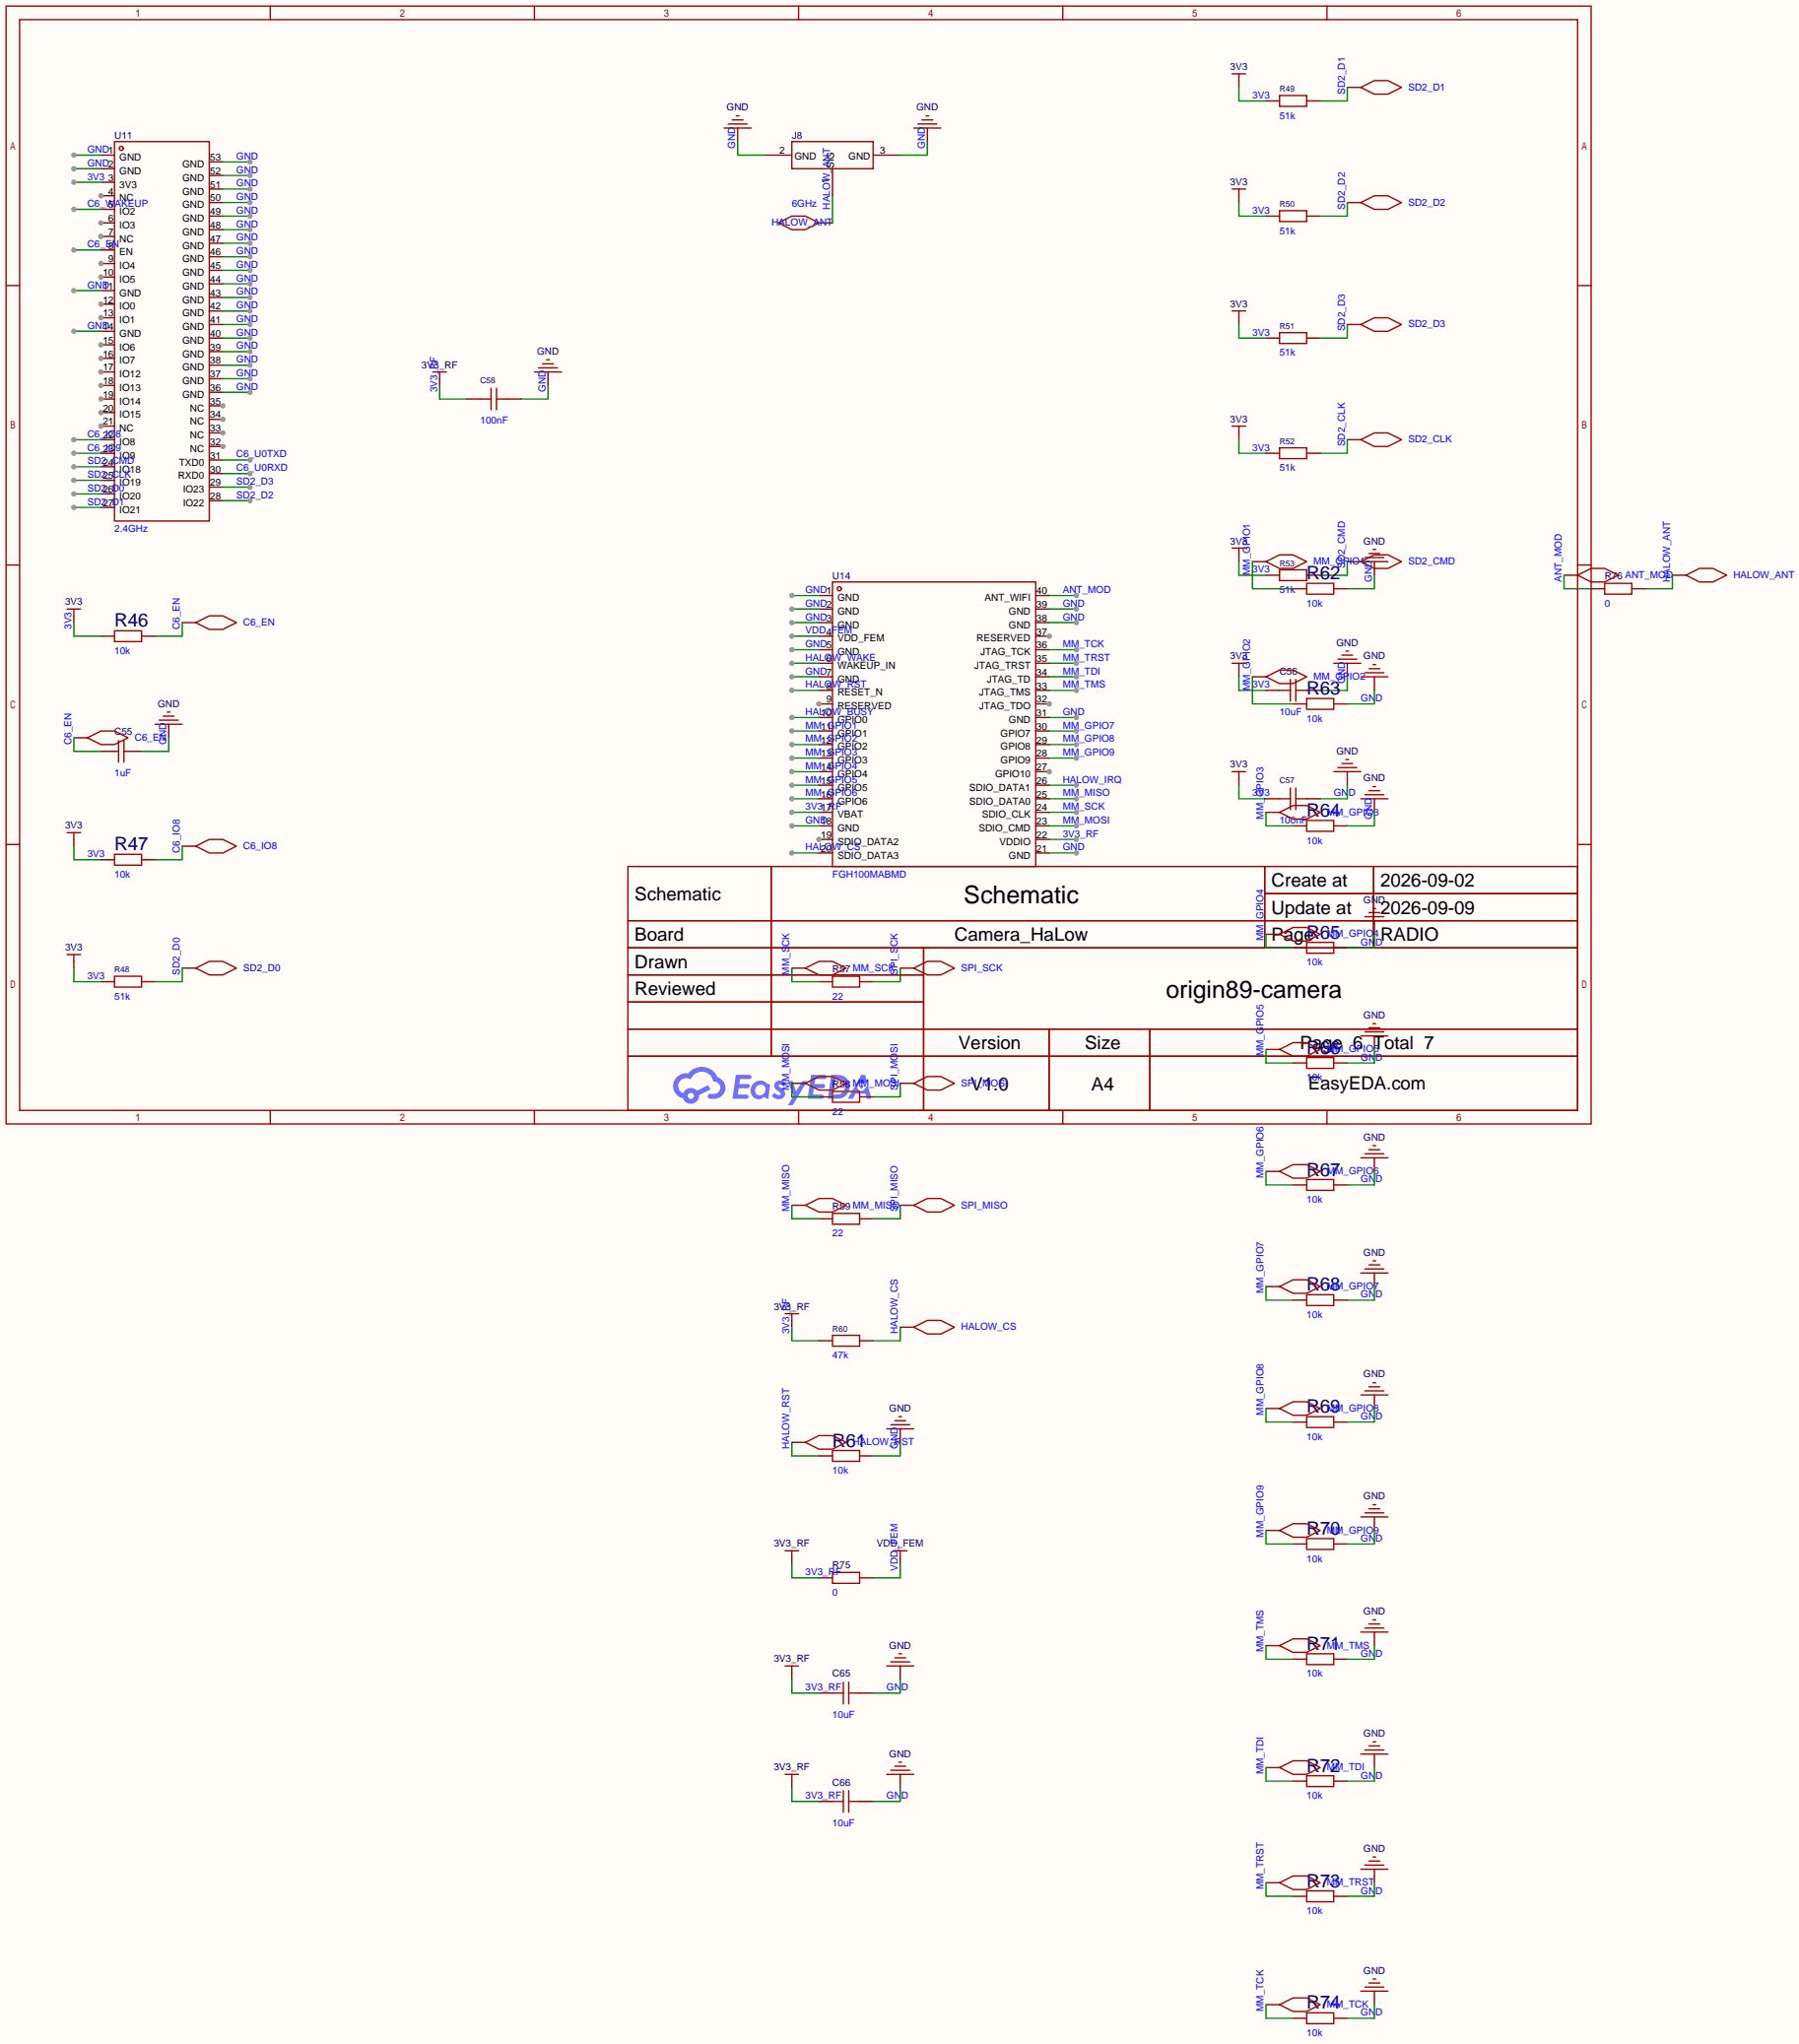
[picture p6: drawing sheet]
<svg xmlns="http://www.w3.org/2000/svg" width="337mm" height="383mm" viewBox="0 0 337 383" stroke-linecap="round" stroke-linejoin="round" font-family="sans-serif">
<path d="M0 0h337.3v383.2h-337.3z" fill="#fffcf7"/>
<g fill="none" stroke="#a10000" stroke-width=".25">
<path d="M1.1 1.1h297.2v209.6h-297.2zM3.7 3.7h292.1v204.5h-292.1zM50.7 1.1v2.6M100.2 1.1v2.6M149.7 1.1v2.6M199.3 1.1v2.6M248.8 1.1v2.6M1.1 53.5h2.6M295.8 53.5h2.5M1.1 105.9h2.6M295.8 105.9h2.5M1.1 158.3h2.6"/>
<path d="M295.8 158.3h2.5M117.7 162.4h178.1v45.8h-178.1zM117.7 172.6h178.1M117.7 177.7h178.1M144.6 162.4v35.6M173.2 177.7v30.5M237.1 162.4v15.3M237.1 167.5h58.7M257.5 162.4v15.3M117.7 182.8h55.5M117.7 192.9h178.1M117.7 187.8h55.5"/>
<path d="M117.7 198h178.1M196.7 192.9v15.3M215.6 192.9v15.3M50.7 208.2v2.5M100.2 208.2v2.5M149.7 208.2v2.5M199.3 208.2v2.5M248.8 208.2v2.5"/>
</g>
<g fill="#5487ff">
<path d="M145.5 202.8a1.3 1.3 0 0 1 1.8 .3l-.4 .6a.54 .54 0 0 0-.9-.2l.1 .2a1.58 1.58 0 0 1 1.1 1.6 1.43 1.43 0 0 1-2.5 .1l.5-.6a.64 .64 0 0 0 .5 .5 .64 .64 0 0 0 .7-.3l-.2-.2a1.6 1.6 0 0 1-1-1.6z"/>
<path d="M147.7 202.7h.9l.7 1.9 1.1-1.9h.9l-2.7 4.5h-.9l1-1.7z"/>
<path d="M138 201.5h1.6a1.31 1.31 0 0 1 1.2 .2 .4 .4 0 0 1-.3 .6h-1.8l-.1 .9h1.6a.4 .4 0 0 1 .4 .4 .4 .4 0 0 1-.4 .4h-1.7l-.2 1.2h.8a1.23 1.23 0 0 1 1.2 .2 .39 .39 0 0 1-.3 .6h-2.7z"/>
<path d="M152.1 201.5h1.6a1.32 1.32 0 0 1 1.3 .2 .39 .39 0 0 1-.4 .6h-1.7l-.2 .9h1.7a.4 .4 0 0 1 .3 .4 .4 .4 0 0 1-.4 .4h-1.7l-.2 1.2h.8a1.23 1.23 0 0 1 1.2 .2 .39 .39 0 0 1-.3 .6h-2.7z"/>
<path d="M161.5 201.5h.7l.4 1.3-.7 .4a.75 .75 0 0 0-1.1 .3 .75 .75 0 0 0 .5 1 .75 .75 0 0 0 .9-.6l.6-.3 .6 2.4h-.9l-.2-1h-1.9l-.5 1h-.9z"/>
<path d="M155.9 201.5l-.7 4.5h1.5a2.27 2.27 0 0 0 2.6-2.3 2.27 2.27 0 0 0-2.7-2.2zM156.6 202.3a1.5 1.5 0 0 1 1.8 1.5 1.5 1.5 0 0 1-1.9 1.4h-.3z"/>
<path d="M141.3 203.1a1.62 1.62 0 0 0-.4 2.1 1.62 1.62 0 0 0 2 .7l.4-.3 .3 .3 .5 .1 .3-2.5-.2-.3h-.4a1.58 1.58 0 0 0-2.5-.1zM141.9 203.6a.99 .99 0 0 1 1.6 .3 .99 .99 0 0 1-.9 1.4 .94 .94 0 0 1-1-.5 .94 .94 0 0 1 .3-1.2z"/>
<path d="M126.9 201.9a2.37 2.37 0 0 0 1.2 4 1.54 1.54 0 0 0 1.7 1 1.54 1.54 0 0 0 1.3-1.6l2.1-1.1-.5-.8-2 1.1a1.57 1.57 0 0 0-2.6 .4 1.5 1.5 0 0 1-.8-2.1 1.5 1.5 0 0 1 2.2-.5 2.23 2.23 0 0 1 2.3-1.4 2.23 2.23 0 0 1 2 1.8 1.16 1.16 0 0 1 1.2 1.1 1.16 1.16 0 0 1-1 1.3h-.7a.47 .47 0 0 0-.6 .3 .47 .47 0 0 0 .4 .6 2.23 2.23 0 0 0 2.3-.7 2.23 2.23 0 0 0 .4-2.3 2.16 2.16 0 0 0-1.3-1.1 3.2 3.2 0 0 0-5.4-.7l-1.2 .1zM129 205.4a.58 .58 0 0 1 1.1 0 .58 .58 0 0 1-1.1 0z"/>
<circle cx="161.5" cy="203.8" r=".28"/>
</g>
<g fill="none" stroke="#a10000" stroke-width=".25">
<path d="M21.5 26.5h17.7v71.2h-17.7zM148.5 26.5h15.2v5.1h-15.2z"/>
<circle cx="22.7" cy="27.8" r=".38"/>
</g>
<path d="M18.9 29.1h2.6M18.9 31.6h2.6M18.9 34.2h2.6M18.9 36.7h2.6M143.4 29.1h5.1M156.1 31.6v5.1M163.7 29.1h5.1" fill="none" stroke="#870000" stroke-width=".25"/>
<circle cx="18.9" cy="36.7" r=".51" fill="#999"/>
<path d="M18.9 39.2h2.6M18.9 41.8h2.6" fill="none" stroke="#870000" stroke-width=".25"/>
<circle cx="18.9" cy="41.8" r=".51" fill="#999"/>
<path d="M18.9 44.3h2.6" fill="none" stroke="#870000" stroke-width=".25"/>
<circle cx="18.9" cy="44.3" r=".51" fill="#999"/>
<path d="M18.9 46.9h2.6M18.9 49.4h2.6" fill="none" stroke="#870000" stroke-width=".25"/>
<circle cx="18.9" cy="49.4" r=".51" fill="#999"/>
<path d="M18.9 51.9h2.6" fill="none" stroke="#870000" stroke-width=".25"/>
<circle cx="18.9" cy="51.9" r=".51" fill="#999"/>
<path d="M18.9 54.5h2.6M18.9 57h2.6" fill="none" stroke="#870000" stroke-width=".25"/>
<circle cx="18.9" cy="57" r=".51" fill="#999"/>
<path d="M18.9 59.6h2.6" fill="none" stroke="#870000" stroke-width=".25"/>
<circle cx="18.9" cy="59.6" r=".51" fill="#999"/>
<path d="M18.9 62.1h2.6M18.9 64.6h2.6" fill="none" stroke="#870000" stroke-width=".25"/>
<circle cx="18.9" cy="64.6" r=".51" fill="#999"/>
<path d="M18.9 67.2h2.6" fill="none" stroke="#870000" stroke-width=".25"/>
<circle cx="18.9" cy="67.2" r=".51" fill="#999"/>
<path d="M18.9 69.7h2.6" fill="none" stroke="#870000" stroke-width=".25"/>
<circle cx="18.9" cy="69.7" r=".51" fill="#999"/>
<path d="M18.9 72.3h2.6" fill="none" stroke="#870000" stroke-width=".25"/>
<circle cx="18.9" cy="72.3" r=".51" fill="#999"/>
<path d="M18.9 74.8h2.6" fill="none" stroke="#870000" stroke-width=".25"/>
<circle cx="18.9" cy="74.8" r=".51" fill="#999"/>
<path d="M18.9 77.3h2.6" fill="none" stroke="#870000" stroke-width=".25"/>
<circle cx="18.9" cy="77.3" r=".51" fill="#999"/>
<path d="M18.9 79.9h2.6" fill="none" stroke="#870000" stroke-width=".25"/>
<circle cx="18.9" cy="79.9" r=".51" fill="#999"/>
<path d="M18.9 82.4h2.6M18.9 85h2.6M18.9 87.5h2.6M18.9 90h2.6M18.9 92.6h2.6M18.9 95.1h2.6M39.2 93.9h2.6M39.2 91.3h2.6M39.2 88.8h2.6M39.2 86.2h2.6M39.2 83.7h2.6" fill="none" stroke="#870000" stroke-width=".25"/>
<circle cx="41.8" cy="83.7" r=".51" fill="#999"/>
<path d="M39.2 81.2h2.6" fill="none" stroke="#870000" stroke-width=".25"/>
<circle cx="41.8" cy="81.2" r=".51" fill="#999"/>
<path d="M39.2 78.6h2.6" fill="none" stroke="#870000" stroke-width=".25"/>
<circle cx="41.8" cy="78.6" r=".51" fill="#999"/>
<path d="M39.2 76.1h2.6" fill="none" stroke="#870000" stroke-width=".25"/>
<circle cx="41.8" cy="76.1" r=".51" fill="#999"/>
<g fill="none" stroke="#870000" stroke-width=".25">
<path d="M232.3 15.1v1.3M237.4 18.9h2.5M245 18.9h2.5M252.6 16.4h2.5M39.2 38h2.6M39.2 35.4h2.6M39.2 32.9h2.6M39.2 30.4h2.6M138.3 24v2.5M173.9 24v2.5M232.3 36.7v1.3M252.6 38h2.5"/>
<path d="M39.2 58.3h2.6M39.2 55.8h2.6M39.2 53.2h2.6M39.2 50.7h2.6M39.2 48.1h2.6M39.2 45.6h2.6M39.2 43.1h2.6M39.2 40.5h2.6M153.5 41.8h2.6M232.3 59.6v1.2M237.4 40.5h2.5M245 40.5h2.5"/>
<path d="M39.2 73.5h2.6M39.2 71h2.6M39.2 68.5h2.6M39.2 65.9h2.6M39.2 63.4h2.6M39.2 60.8h2.6M82.4 71v1.3M87.5 74.8h2.5M95.1 74.8h2.6M102.7 69.7v2.6M237.4 63.4h2.5M245 63.4h2.5"/>
<path d="M252.6 60.8h2.5M232.3 81.2v1.2M237.4 85h2.5M245 85h2.5M252.6 82.4h2.5M13.8 115.4v1.3M18.9 119.3h2.6M26.5 119.3h2.6M34.2 116.7h2.5M232.3 104v1.3M237.4 107.8h2.5M245 107.8h2.5"/>
<path d="M252.6 105.3h2.5M13.8 138.3h2.6M31.6 135.8v2.5M232.3 125.6v1.3M237.4 129.4h2.5M245 129.4h2.5M252.6 124.3v2.6M13.8 157.4v1.2M18.9 140.8h2.6M24 140.8h2.5M34.2 158.6h2.5M232.3 145.9v1.3"/>
<path d="M237.4 149.7h2.5M245 149.7h2.5M252.6 144.7v2.5M18.9 161.2h2.6M26.5 161.2h2.6M13.8 180.2v1.3M18.9 184h2.6M26.5 184h2.6M34.2 181.5h2.5"/>
</g>
<g fill="none" stroke="#a10000" stroke-width=".25">
<path d="M231 13.8h2.6M232.3 13.8v1.3M239.9 17.9h5.1v2h-5.1zM255.1 16.4l2.6-1.3h2.5l2.6 1.3-2.6 1.3h-2.5zM135.8 24h5M136.5 23.2h3.6M137.3 22.5h2M138 21.7h.6M171.3 24h5.1M172.1 23.2h3.5M172.8 22.5h2.1M173.6 21.7h.5"/>
<path d="M231 35.4h2.6M232.3 35.4v1.3M239.9 39.5h5.1v2h-5.1zM255.1 38l2.6-1.3h2.5l2.6 1.3-2.6 1.2h-2.5zM145.9 41.8l2.6-1.3h2.5l2.5 1.3-2.5 1.3h-2.5zM231 58.3h2.6M232.3 58.3v1.3M81.2 69.7h2.5M82.4 69.7v1.3M90 74.8h2.1M92.1 72.8v4M93.1 74.8h2"/>
<path d="M93.1 72.8v4M100.2 69.7h5.1M101 69h3.5M101.7 68.2h2.1M102.5 67.4h.5M231 79.9h2.6M232.3 79.9v1.3M239.9 62.4h5.1v2h-5.1zM255.1 60.8l2.6-1.2h2.5l2.6 1.2-2.6 1.3h-2.5zM239.9 83.9h5.1v2.1h-5.1zM255.1 82.4l2.6-1.2h2.5l2.6 1.2-2.6 1.3h-2.5zM12.6 114.2h2.5"/>
<path d="M13.8 114.2v1.2M21.5 118.2h5v2.1h-5zM36.7 116.7l2.5-1.3h2.6l2.5 1.3-2.5 1.3h-2.6zM231 102.7h2.6M232.3 102.7v1.3M239.9 106.8h5.1v2h-5.1zM255.1 105.3l2.6-1.3h2.5l2.6 1.3-2.6 1.3h-2.5zM16.4 138.3l2.5-1.3h2.6l2.5 1.3-2.5 1.3h-2.6zM22.2 138.8v4.1M23.2 138.8v4.1M29.1 135.8h5.1M29.8 135h3.6"/>
<path d="M30.6 134.2h2M31.4 133.5h.5M231 124.3h2.6M232.3 124.3v1.3M239.9 129.4h2M241.9 127.4v4M243 129.4h2M243 127.4v4M250.1 124.3h5M250.8 123.6h3.6M251.6 122.8h2M252.3 122h.6"/>
<path d="M12.6 156.1h2.5M13.8 156.1v1.3M21.5 140.8h.7M23.2 140.8h.8M36.7 158.6l2.5-1.2h2.6l2.5 1.2-2.5 1.3h-2.6zM231 144.7h2.6M232.3 144.7v1.2M239.9 149.7h2M241.9 147.7v4.1M243 147.7v4.1M243 149.7h2M250.1 144.7h5"/>
<path d="M250.8 143.9h3.6M251.6 143.1h2M252.3 142.4h.6M12.6 178.9h2.5M13.8 178.9v1.3M21.5 160.1h5v2.1h-5zM21.5 183h5v2h-5zM36.7 181.5l2.5-1.3h2.6l2.5 1.3-2.5 1.3h-2.6z"/>
</g>
<path d="M13.8 34.2h5.1" fill="none" stroke="#008700" stroke-width=".25"/>
<circle cx="13.8" cy="34.2" r=".51" fill="#999"/>
<path d="M232.3 16.4v2.5h5.1M13.8 39.2h5.1M232.3 38v2.5h5.1M232.3 60.8v2.6h5.1M232.3 82.4v2.6h5.1M13.8 116.7v2.6h5.1M232.3 105.3v2.5h5.1M232.3 126.9v2.5h5.1M13.8 158.6v2.6h5.1M232.3 147.2v2.5h5.1M13.8 181.5v2.5h5.1" fill="none" stroke="#008700" stroke-width=".25"/>
<circle cx="13.8" cy="39.2" r=".51" fill="#999"/>
<path d="M13.8 46.9h5.1" fill="none" stroke="#008700" stroke-width=".25"/>
<circle cx="13.8" cy="46.9" r=".51" fill="#999"/>
<path d="M13.8 82.4h5.1M34.2 116.7v2.6h-5.1M13.8 138.3v2.5h5.1" fill="none" stroke="#008700" stroke-width=".25"/>
<circle cx="13.8" cy="82.4" r=".51" fill="#999"/>
<path d="M13.8 85h5.1M34.2 158.6v2.6h-5.1" fill="none" stroke="#008700" stroke-width=".25"/>
<circle cx="13.8" cy="85" r=".51" fill="#999"/>
<path d="M13.8 87.5h5.1" fill="none" stroke="#008700" stroke-width=".25"/>
<circle cx="13.8" cy="87.5" r=".51" fill="#999"/>
<path d="M13.8 90h5.1M252.6 105.3v2.5h-5.1" fill="none" stroke="#008700" stroke-width=".25"/>
<circle cx="13.8" cy="90" r=".51" fill="#999"/>
<path d="M13.8 92.6h5.1M252.6 82.4v2.6h-5.1" fill="none" stroke="#008700" stroke-width=".25"/>
<circle cx="13.8" cy="92.6" r=".51" fill="#999"/>
<path d="M13.8 95.1h5.1M34.2 181.5v2.5h-5.1" fill="none" stroke="#008700" stroke-width=".25"/>
<circle cx="13.8" cy="95.1" r=".51" fill="#999"/>
<path d="M252.6 16.4v2.5h-5.1M41.8 93.9h5.1" fill="none" stroke="#008700" stroke-width=".25"/>
<circle cx="46.9" cy="93.9" r=".51" fill="#999"/>
<path d="M252.6 38v2.5h-5.1M41.8 91.3h5.1" fill="none" stroke="#008700" stroke-width=".25"/>
<circle cx="46.9" cy="91.3" r=".51" fill="#999"/>
<path d="M252.6 60.8v2.6h-5.1M41.8 88.8h5.1" fill="none" stroke="#008700" stroke-width=".25"/>
<circle cx="46.9" cy="88.8" r=".51" fill="#999"/>
<path d="M41.8 86.2h5.1" fill="none" stroke="#008700" stroke-width=".25"/>
<circle cx="46.9" cy="86.2" r=".51" fill="#999"/>
<path d="M13.8 29.1h5.1M156.1 36.7v5.1M82.4 72.3v2.5h5.1" fill="none" stroke="#008700" stroke-width=".25"/>
<circle cx="13.8" cy="29.1" r=".51" fill="#999"/>
<path d="M13.8 31.6h5.1M138.3 26.5v2.6h5.1M173.9 26.5v2.6h-5.1" fill="none" stroke="#008700" stroke-width=".25"/>
<circle cx="13.8" cy="31.6" r=".51" fill="#999"/>
<path d="M13.8 54.5h5.1" fill="none" stroke="#008700" stroke-width=".25"/>
<circle cx="13.8" cy="54.5" r=".51" fill="#999"/>
<path d="M13.8 62.1h5.1" fill="none" stroke="#008700" stroke-width=".25"/>
<circle cx="13.8" cy="62.1" r=".51" fill="#999"/>
<path d="M41.8 73.5h5.1" fill="none" stroke="#008700" stroke-width=".25"/>
<circle cx="46.9" cy="73.5" r=".51" fill="#999"/>
<path d="M41.8 71h5.1" fill="none" stroke="#008700" stroke-width=".25"/>
<circle cx="46.9" cy="71" r=".51" fill="#999"/>
<path d="M41.8 68.5h5.1" fill="none" stroke="#008700" stroke-width=".25"/>
<circle cx="46.9" cy="68.5" r=".51" fill="#999"/>
<path d="M41.8 65.9h5.1" fill="none" stroke="#008700" stroke-width=".25"/>
<circle cx="46.9" cy="65.9" r=".51" fill="#999"/>
<path d="M41.8 63.4h5.1" fill="none" stroke="#008700" stroke-width=".25"/>
<circle cx="46.9" cy="63.4" r=".51" fill="#999"/>
<path d="M41.8 60.8h5.1" fill="none" stroke="#008700" stroke-width=".25"/>
<circle cx="46.9" cy="60.8" r=".51" fill="#999"/>
<path d="M41.8 58.3h5.1" fill="none" stroke="#008700" stroke-width=".25"/>
<circle cx="46.9" cy="58.3" r=".51" fill="#999"/>
<path d="M41.8 55.8h5.1" fill="none" stroke="#008700" stroke-width=".25"/>
<circle cx="46.9" cy="55.8" r=".51" fill="#999"/>
<path d="M41.8 53.2h5.1" fill="none" stroke="#008700" stroke-width=".25"/>
<circle cx="46.9" cy="53.2" r=".51" fill="#999"/>
<path d="M41.8 50.7h5.1" fill="none" stroke="#008700" stroke-width=".25"/>
<circle cx="46.9" cy="50.7" r=".51" fill="#999"/>
<path d="M41.8 48.1h5.1" fill="none" stroke="#008700" stroke-width=".25"/>
<circle cx="46.9" cy="48.1" r=".51" fill="#999"/>
<path d="M41.8 45.6h5.1" fill="none" stroke="#008700" stroke-width=".25"/>
<circle cx="46.9" cy="45.6" r=".51" fill="#999"/>
<path d="M41.8 43.1h5.1" fill="none" stroke="#008700" stroke-width=".25"/>
<circle cx="46.9" cy="43.1" r=".51" fill="#999"/>
<path d="M41.8 40.5h5.1" fill="none" stroke="#008700" stroke-width=".25"/>
<circle cx="46.9" cy="40.5" r=".51" fill="#999"/>
<path d="M41.8 38h5.1" fill="none" stroke="#008700" stroke-width=".25"/>
<circle cx="46.9" cy="38" r=".51" fill="#999"/>
<path d="M41.8 35.4h5.1" fill="none" stroke="#008700" stroke-width=".25"/>
<circle cx="46.9" cy="35.4" r=".51" fill="#999"/>
<path d="M41.8 32.9h5.1" fill="none" stroke="#008700" stroke-width=".25"/>
<circle cx="46.9" cy="32.9" r=".51" fill="#999"/>
<path d="M41.8 30.4h5.1" fill="none" stroke="#008700" stroke-width=".25"/>
<circle cx="46.9" cy="30.4" r=".51" fill="#999"/>
<path d="M102.7 72.3v2.5h-5M31.6 138.3v2.5h-5.1M252.6 126.9v2.5h-5.1M252.6 147.2v2.5h-5.1" fill="none" stroke="#008700" stroke-width=".25"/>
<g fill="none" stroke="#870000" stroke-width=".25">
<path d="M153.5 111.6h2.6M153.5 114.2h2.6M153.5 116.7h2.6M153.5 119.3h2.6M153.5 121.8h2.6M153.5 124.3h2.6M153.5 126.9h2.6M153.5 129.4h2.6M153.5 132h2.6M153.5 184h2.6M161.2 184h2.5M153.5 251.3h2.6"/>
<path d="M161.2 251.3h2.5M153.5 295.8h2.6M161.2 295.8h2.5"/>
</g>
<g fill="none" stroke="#a10000" stroke-width=".25">
<path d="M156.1 109.1h38.1v53.3h-38.1zM156.1 183h5.1v2h-5.1zM156.1 250.3h5.1v2h-5.1zM156.1 294.8h5.1v2h-5.1z"/>
<circle cx="157.4" cy="110.4" r=".38"/>
</g>
<circle cx="153.5" cy="132" r=".51" fill="#999"/>
<path d="M153.5 134.5h2.6M153.5 137h2.6M153.5 139.6h2.6M153.5 142.1h2.6M153.5 144.7h2.6M153.5 147.2h2.6M153.5 149.7h2.6M153.5 152.3h2.6M153.5 154.8h2.6M153.5 157.4h2.6" fill="none" stroke="#870000" stroke-width=".25"/>
<circle cx="153.5" cy="157.4" r=".51" fill="#999"/>
<path d="M153.5 159.9h2.6M194.2 159.9h2.5M194.2 157.4h2.5M194.2 154.8h2.5M194.2 152.3h2.5M194.2 149.7h2.5M194.2 147.2h2.5M194.2 144.7h2.5" fill="none" stroke="#870000" stroke-width=".25"/>
<circle cx="196.7" cy="144.7" r=".51" fill="#999"/>
<path d="M194.2 139.6h2.5M194.2 137h2.5M194.2 134.5h2.5M194.2 132h2.5M194.2 142.1h2.5" fill="none" stroke="#870000" stroke-width=".25"/>
<circle cx="196.7" cy="132" r=".51" fill="#999"/>
<path d="M194.2 119.3h2.5M194.2 129.4h2.5M194.2 126.9h2.5M194.2 124.3h2.5M194.2 121.8h2.5" fill="none" stroke="#870000" stroke-width=".25"/>
<circle cx="196.7" cy="119.3" r=".51" fill="#999"/>
<g fill="none" stroke="#870000" stroke-width=".25">
<path d="M194.2 116.7h2.5M194.2 114.2h2.5M194.2 111.6h2.5M234.8 105.3h2.6M242.4 110.4h2.6M250.1 110.4h2.5M257.7 105.3v2.5M293.2 107.8h2.6M298.3 110.4h2.6M305.9 110.4h2.6M313.6 107.8h2.5M234.8 126.9h2.6"/>
<path d="M242.4 132h2.6M250.1 132h2.5M257.7 126.9v2.5M237.4 152.3h2.5M242.4 154.8h2.6M250.1 154.8h2.5M257.7 149.7v2.6M237.4 175.1h2.5M242.4 177.7h2.6M250.1 177.7h2.5M257.7 172.6v2.5M148.5 181.5h2.5"/>
<path d="M168.8 181.5h2.5M237.4 196.7h2.5M242.4 199.3h2.6M250.1 199.3h2.5M257.7 194.2v2.5M148.5 203.1h2.5M153.5 205.6h2.6M161.2 205.6h2.5M168.8 203.1h2.5M237.4 219.6h2.5M257.7 217v2.6M148.5 225.9h2.5"/>
<path d="M153.5 228.5h2.6M161.2 228.5h2.5M168.8 225.9h2.5M242.4 222.1h2.6M250.1 222.1h2.5M257.7 238.6v2.6M148.5 247.5v1.3M168.8 248.8h2.5M237.4 241.2h2.5M242.4 243.7h2.6M250.1 243.7h2.5M148.5 270.4h2.5"/>
<path d="M153.5 272.9h2.6M161.2 272.9h2.5M168.8 267.8v2.6M237.4 264h2.5M242.4 266.6h2.6M250.1 266.6h2.5M257.7 261.5v2.5M148.5 292v1.2M168.8 292v1.2M237.4 286.9h2.5M242.4 289.4h2.6M250.1 289.4h2.5"/>
<path d="M257.7 284.4v2.5M148.5 313.6v1.2M153.5 317.4h2.6M161.2 317.4h2.5M168.8 312.3v2.5M237.4 308.5h2.5M242.4 311h2.6M250.1 311h2.5M257.7 305.9v2.6M148.5 333.9v1.3M153.5 337.7h2.6M161.2 337.7h2.5"/>
<path d="M168.8 332.6v2.6M237.4 331.3h2.5M242.4 333.9h2.6M250.1 333.9h2.5M257.7 328.8v2.5M237.4 352.9h2.5M242.4 355.5h2.6M250.1 355.5h2.5M257.7 350.4v2.5M237.4 375.8h2.5M242.4 378.3h2.6M250.1 378.3h2.5"/>
<path d="M257.7 373.3v2.5"/>
</g>
<g fill="none" stroke="#a10000" stroke-width=".25">
<path d="M237.4 105.3l2.5-1.3h2.5l2.6 1.3-2.6 1.3h-2.5zM245 109.3h5.1v2.1h-5.1zM255.1 105.3h5.1M255.9 104.5h3.6M256.7 103.8h2M257.4 103h.5M295.8 107.8l2.5-1.2h2.6l2.5 1.2-2.5 1.3h-2.6zM300.9 109.3h5v2.1h-5zM316.1 107.8l2.5-1.2h2.6l2.5 1.2-2.5 1.3h-2.6zM237.4 126.9l2.5-1.3h2.5l2.6 1.3-2.6 1.2h-2.5zM245 130.9h5.1v2.1h-5.1zM255.1 126.9h5.1"/>
<path d="M255.9 126.1h3.6M256.7 125.3h2M257.4 124.6h.5M239.9 152.3l2.5-1.3h2.6l2.5 1.3-2.5 1.2h-2.6zM245 153.8h5.1v2h-5.1zM255.1 149.7h5.1M255.9 149h3.6M256.7 148.2h2M257.4 147.4h.5M239.9 175.1l2.5-1.2h2.6l2.5 1.2-2.5 1.3h-2.6zM245 176.7h5.1v2h-5.1zM255.1 172.6h5.1"/>
<path d="M255.9 171.8h3.6M256.7 171.1h2M257.4 170.3h.5M151 181.5l2.5-1.3h2.6l2.5 1.3-2.5 1.3h-2.6zM171.3 181.5l2.6-1.3h2.5l2.5 1.3-2.5 1.3h-2.5zM239.9 196.7l2.5-1.2h2.6l2.5 1.2-2.5 1.3h-2.6zM245 198.2h5.1v2.1h-5.1zM255.1 194.2h5.1M255.9 193.4h3.6M256.7 192.7h2M257.4 191.9h.5M151 203.1l2.5-1.3h2.6l2.5 1.3-2.5 1.2h-2.6z"/>
<path d="M156.1 204.6h5.1v2h-5.1zM171.3 203.1l2.6-1.3h2.5l2.5 1.3-2.5 1.2h-2.5zM239.9 219.6l2.5-1.3h2.6l2.5 1.3-2.5 1.3h-2.6zM255.1 217h5.1M255.9 216.3h3.6M256.7 215.5h2M257.4 214.8h.5M151 225.9l2.5-1.2h2.6l2.5 1.2-2.5 1.3h-2.6zM156.1 227.5h5.1v2h-5.1zM171.3 225.9l2.6-1.2h2.5l2.5 1.2-2.5 1.3h-2.5zM245 221.1h5.1v2h-5.1zM255.1 238.6h5.1"/>
<path d="M255.9 237.9h3.6M256.7 237.1h2M257.4 236.3h.5M147.2 246.3h2.5M148.5 246.3v1.2M171.3 248.8l2.6-1.3h2.5l2.5 1.3-2.5 1.3h-2.5zM239.9 241.2l2.5-1.3h2.6l2.5 1.3-2.5 1.2h-2.6zM245 242.7h5.1v2h-5.1zM256.7 260h2M257.4 259.2h.5M151 270.4l2.5-1.3h2.6l2.5 1.3-2.5 1.3h-2.6zM156.1 271.9h5.1v2h-5.1z"/>
<path d="M166.2 267.8h5.1M167 267.1h3.6M167.8 266.3h2M168.5 265.6h.5M239.9 264l2.5-1.2h2.6l2.5 1.2-2.5 1.3h-2.6zM245 265.6h5.1v2h-5.1zM255.1 261.5h5.1M255.9 260.7h3.6M147.2 290.7h2.5M148.5 290.7v1.3M167.5 290.7h2.6M168.8 290.7v1.3"/>
<path d="M239.9 286.9l2.5-1.3h2.6l2.5 1.3-2.5 1.3h-2.6zM245 288.4h5.1v2h-5.1zM255.1 284.4h5.1M255.9 283.6h3.6M256.7 282.8h2M257.4 282.1h.5M147.2 312.3h2.5M148.5 312.3v1.3M156.1 317.4h2M158.1 315.3v4.1M159.1 317.4h2.1M159.1 315.3v4.1"/>
<path d="M166.2 312.3h5.1M167 311.5h3.6M167.8 310.8h2M168.5 310h.5M239.9 308.5l2.5-1.3h2.6l2.5 1.3-2.5 1.3h-2.6zM245 310h5.1v2h-5.1zM255.1 305.9h5.1M255.9 305.2h3.6M256.7 304.4h2M257.4 303.7h.5M147.2 332.6h2.5M148.5 332.6v1.3"/>
<path d="M156.1 337.7h2M158.1 335.7v4M159.1 335.7v4M159.1 337.7h2.1M166.2 332.6h5.1M167 331.9h3.6M167.8 331.1h2M168.5 330.3h.5M239.9 331.3l2.5-1.2h2.6l2.5 1.2-2.5 1.3h-2.6zM245 332.9h5.1v2h-5.1zM255.1 328.8h5.1M255.9 328h3.6"/>
<path d="M256.7 327.3h2M257.4 326.5h.5M239.9 352.9l2.5-1.2h2.6l2.5 1.2-2.5 1.3h-2.6zM245 354.5h5.1v2h-5.1zM255.1 350.4h5.1M255.9 349.6h3.6M256.7 348.9h2M257.4 348.1h.5M239.9 375.8l2.5-1.3h2.6l2.5 1.3-2.5 1.3h-2.6zM245 377.3h5.1v2h-5.1zM255.1 373.3h5.1M255.9 372.5h3.6"/>
<path d="M256.7 371.7h2M257.4 371h.5"/>
</g>
<path d="M148.5 111.6h5" fill="none" stroke="#008700" stroke-width=".25"/>
<circle cx="148.5" cy="111.6" r=".51" fill="#999"/>
<path d="M148.5 114.2h5" fill="none" stroke="#008700" stroke-width=".25"/>
<circle cx="148.5" cy="114.2" r=".51" fill="#999"/>
<path d="M196.7 114.2h5.1" fill="none" stroke="#008700" stroke-width=".25"/>
<circle cx="201.8" cy="114.2" r=".51" fill="#999"/>
<path d="M148.5 116.7h5" fill="none" stroke="#008700" stroke-width=".25"/>
<circle cx="148.5" cy="116.7" r=".51" fill="#999"/>
<path d="M196.7 116.7h5.1" fill="none" stroke="#008700" stroke-width=".25"/>
<circle cx="201.8" cy="116.7" r=".51" fill="#999"/>
<path d="M148.5 121.8h5" fill="none" stroke="#008700" stroke-width=".25"/>
<circle cx="148.5" cy="121.8" r=".51" fill="#999"/>
<path d="M148.5 126.9h5" fill="none" stroke="#008700" stroke-width=".25"/>
<circle cx="148.5" cy="126.9" r=".51" fill="#999"/>
<path d="M148.5 154.8h5" fill="none" stroke="#008700" stroke-width=".25"/>
<circle cx="148.5" cy="154.8" r=".51" fill="#999"/>
<path d="M196.7 159.9h5.1M257.7 152.3v2.5h-5.1" fill="none" stroke="#008700" stroke-width=".25"/>
<circle cx="201.8" cy="159.9" r=".51" fill="#999"/>
<path d="M196.7 134.5h5.1" fill="none" stroke="#008700" stroke-width=".25"/>
<circle cx="201.8" cy="134.5" r=".51" fill="#999"/>
<g fill="none" stroke="#008700" stroke-width=".25">
<path d="M148.5 119.3h5M257.7 107.8v2.6h-5.1M257.7 129.4v2.6h-5.1M257.7 175.1v2.6h-5.1M257.7 196.7v2.6h-5.1M257.7 219.6v2.5h-5.1M257.7 241.2v2.5h-5.1M168.8 270.4v2.5h-5.1M257.7 264v2.6h-5.1M257.7 286.9v2.5h-5.1M168.8 314.8v2.6h-5.1M257.7 308.5v2.5h-5.1"/>
<path d="M168.8 335.2v2.5h-5.1M257.7 331.3v2.6h-5.1M257.7 352.9v2.6h-5.1M257.7 375.8v2.5h-5.1"/>
</g>
<circle cx="148.5" cy="119.3" r=".51" fill="#999"/>
<path d="M148.5 124.3h5M168.8 293.2v2.6h-5.1" fill="none" stroke="#008700" stroke-width=".25"/>
<circle cx="148.5" cy="124.3" r=".51" fill="#999"/>
<path d="M148.5 129.4h5" fill="none" stroke="#008700" stroke-width=".25"/>
<circle cx="148.5" cy="129.4" r=".51" fill="#999"/>
<path d="M148.5 134.5h5M148.5 270.4v2.5h5" fill="none" stroke="#008700" stroke-width=".25"/>
<circle cx="148.5" cy="134.5" r=".51" fill="#999"/>
<path d="M148.5 137h5" fill="none" stroke="#008700" stroke-width=".25"/>
<circle cx="148.5" cy="137" r=".51" fill="#999"/>
<path d="M234.8 105.3v5.1h7.6M148.5 139.6h5" fill="none" stroke="#008700" stroke-width=".25"/>
<circle cx="148.5" cy="139.6" r=".51" fill="#999"/>
<path d="M234.8 126.9v5.1h7.6M148.5 142.1h5" fill="none" stroke="#008700" stroke-width=".25"/>
<circle cx="148.5" cy="142.1" r=".51" fill="#999"/>
<path d="M148.5 144.7h5M237.4 152.3v2.5h5" fill="none" stroke="#008700" stroke-width=".25"/>
<circle cx="148.5" cy="144.7" r=".51" fill="#999"/>
<path d="M148.5 147.2h5M237.4 175.1v2.6h5" fill="none" stroke="#008700" stroke-width=".25"/>
<circle cx="148.5" cy="147.2" r=".51" fill="#999"/>
<path d="M148.5 149.7h5M237.4 196.7v2.6h5" fill="none" stroke="#008700" stroke-width=".25"/>
<circle cx="148.5" cy="149.7" r=".51" fill="#999"/>
<path d="M148.5 152.3h5M237.4 219.6v2.5h5" fill="none" stroke="#008700" stroke-width=".25"/>
<circle cx="148.5" cy="152.3" r=".51" fill="#999"/>
<path d="M196.7 157.4h5.1" fill="none" stroke="#008700" stroke-width=".25"/>
<circle cx="201.8" cy="157.4" r=".51" fill="#999"/>
<path d="M148.5 159.9h5M148.5 248.8v2.5h5M148.5 293.2v2.6h5M148.5 314.8v2.6h5M148.5 335.2v2.5h5" fill="none" stroke="#008700" stroke-width=".25"/>
<circle cx="148.5" cy="159.9" r=".51" fill="#999"/>
<path d="M196.7 154.8h5.1M168.8 248.8v2.5h-5.1" fill="none" stroke="#008700" stroke-width=".25"/>
<circle cx="201.8" cy="154.8" r=".51" fill="#999"/>
<path d="M196.7 152.3h5.1M148.5 203.1v2.5h5" fill="none" stroke="#008700" stroke-width=".25"/>
<circle cx="201.8" cy="152.3" r=".51" fill="#999"/>
<path d="M196.7 149.7h5.1M148.5 181.5v2.5h5" fill="none" stroke="#008700" stroke-width=".25"/>
<circle cx="201.8" cy="149.7" r=".51" fill="#999"/>
<path d="M196.7 147.2h5.1M148.5 225.9v2.6h5" fill="none" stroke="#008700" stroke-width=".25"/>
<circle cx="201.8" cy="147.2" r=".51" fill="#999"/>
<path d="M196.7 142.1h5.1" fill="none" stroke="#008700" stroke-width=".25"/>
<circle cx="201.8" cy="142.1" r=".51" fill="#999"/>
<path d="M196.7 139.6h5.1M237.4 286.9v2.5h5" fill="none" stroke="#008700" stroke-width=".25"/>
<circle cx="201.8" cy="139.6" r=".51" fill="#999"/>
<path d="M196.7 137h5.1M237.4 264v2.6h5" fill="none" stroke="#008700" stroke-width=".25"/>
<circle cx="201.8" cy="137" r=".51" fill="#999"/>
<path d="M196.7 129.4h5.1M237.4 241.2v2.5h5" fill="none" stroke="#008700" stroke-width=".25"/>
<circle cx="201.8" cy="129.4" r=".51" fill="#999"/>
<path d="M196.7 126.9h5.1M237.4 308.5v2.5h5" fill="none" stroke="#008700" stroke-width=".25"/>
<circle cx="201.8" cy="126.9" r=".51" fill="#999"/>
<path d="M196.7 124.3h5.1M237.4 331.3v2.6h5" fill="none" stroke="#008700" stroke-width=".25"/>
<circle cx="201.8" cy="124.3" r=".51" fill="#999"/>
<path d="M196.7 121.8h5.1M237.4 352.9v2.6h5" fill="none" stroke="#008700" stroke-width=".25"/>
<circle cx="201.8" cy="121.8" r=".51" fill="#999"/>
<path d="M196.7 111.6h5.1M237.4 375.8v2.5h5" fill="none" stroke="#008700" stroke-width=".25"/>
<circle cx="201.8" cy="111.6" r=".51" fill="#999"/>
<path d="M293.2 107.8v2.6h5.1M313.6 107.8v2.6h-5.1M168.8 181.5v2.5h-5.1M168.8 203.1v2.5h-5.1M168.8 225.9v2.6h-5.1" fill="none" stroke="#008700" stroke-width=".25"/>
<g font-size="4.6">
<text x="180.7" y="169.4">Schematic</text>
<text x="218.6" y="187.1">origin89-camera</text>
</g>
<g font-size="3.5" fill="#000080">
<text x="245" y="108.6">R62</text>
<text x="21.5" y="117.5">R46</text>
<text x="245" y="130.2">R63</text>
<text x="245" y="153.1">R64</text>
<text x="21.5" y="159.4">R47</text>
<text x="245" y="197.5">R66</text>
<text x="245" y="220.4">R67</text>
<text x="245" y="242">R68</text>
<text x="245" y="264.8">R69</text>
<text x="156.1" y="271.2">R61</text>
<text x="245" y="287.7">R70</text>
<text x="245" y="309.3">R71</text>
<text x="245" y="332.2">R72</text>
<text x="245" y="353.7">R73</text>
<text x="245" y="376.6">R74</text>
</g>
<g font-size="3.5">
<text x="238.4" y="166.2">Create at</text>
<text x="258.8" y="166.2">2026-09-02</text>
<text x="119" y="168.8">Schematic</text>
<text x="238.4" y="171.3">Update at</text>
<text x="258.8" y="171.3">2026-09-09</text>
<text x="119" y="176.4">Board</text>
<text x="179" y="176.4">Camera_HaLow</text>
<text x="258.8" y="176.4">RADIO</text>
<text x="119" y="181.5">Drawn</text>
<text x="119" y="186.6">Reviewed</text>
<text x="179.7" y="196.7">Version</text>
<text x="203.4" y="196.7">Size</text>
<text x="182" y="204.3">V1.0</text>
<text x="204.7" y="204.3">A4</text>
</g>
<g font-size="3.4">
<text x="238.4" y="176.4">PageR65</text>
<text x="243.7" y="196.7">Page 6 Total 7</text>
<text x="245.3" y="204.3">EasyEDA.com</text>
</g>
<g font-size="1.8" fill="#000080">
<text x="230.6" y="13.1">3V3</text>
<text x="136.2" y="20.7">GND</text>
<text x="171.8" y="20.7">GND</text>
<text x="21.5" y="26.1">U11</text>
<text x="148.5" y="26.1">J8</text>
<text x="230.6" y="34.7">3V3</text>
<text x="230.6" y="57.6">3V3</text>
<text x="79" y="69">3V3_RF</text>
<text x="100.7" y="66.5">GND</text>
<text x="230.6" y="79.2">3V3</text>
<text x="230.6" y="102">3V3</text>
<text x="255.6" y="102">GND</text>
<text x="12.2" y="113.5">3V3</text>
<text x="156.1" y="108.6">U14</text>
<text x="300.9" y="108.6">R76 ANT_MOD</text>
<text x="230.6" y="123.6">3V3</text>
<text x="250.5" y="121.1">GND</text>
<text x="255.6" y="123.6">GND</text>
<text x="239.9" y="126.4">C56</text>
<text x="21.5" y="137.8">C55</text>
<text x="29.6" y="132.5">GND</text>
<text x="230.6" y="143.9">3V3</text>
<text x="250.5" y="141.4">GND</text>
<text x="255.6" y="146.5">GND</text>
<text x="12.2" y="155.4">3V3</text>
<text x="255.6" y="169.3">GND</text>
<text x="12.2" y="178.2">3V3</text>
<text x="156.1" y="182.3">R57 MM_SCK</text>
<text x="255.6" y="190.9">GND</text>
<text x="156.1" y="203.9">R58 MM_MOSI</text>
<text x="255.6" y="213.8">GND</text>
<text x="156.1" y="226.7">R59 MM_MISO</text>
<text x="255.6" y="235.4">GND</text>
<text x="145.1" y="245.5">3V3_RF</text>
<text x="255.6" y="258.2">GND</text>
<text x="166.7" y="264.6">GND</text>
<text x="255.6" y="281.1">GND</text>
<text x="145.1" y="290">3V3_RF</text>
<text x="164.4" y="290">VDD_FEM</text>
<text x="156.1" y="294.1">R75</text>
<text x="255.6" y="302.7">GND</text>
<text x="145.1" y="311.6">3V3_RF</text>
<text x="166.7" y="309">GND</text>
<text x="156.1" y="314.4">C65</text>
<text x="166.7" y="329.4">GND</text>
<text x="255.6" y="325.5">GND</text>
<text x="145.1" y="331.9">3V3_RF</text>
<text x="156.1" y="334.7">C66</text>
<text x="255.6" y="347.1">GND</text>
<text x="255.6" y="370">GND</text>
</g>
<g font-size="1.8" fill="#00f">
<text x="252.1" y="17.7" transform="rotate(-90 252.1 17.7)">SD2_D1</text>
<text x="264" y="16.9">SD2_D1</text>
<text x="234.8" y="18.5">3V3</text>
<text x="239.9" y="22.3">51k</text>
<text x="16.4" y="28.6">GND1</text>
<text x="44.3" y="29.9">GND</text>
<text x="137.8" y="27.8" transform="rotate(-90 137.8 27.8)">GND</text>
<text x="173.4" y="27.8" transform="rotate(-90 173.4 27.8)">GND</text>
<text x="16.4" y="33.7">3V3</text>
<text x="16.4" y="31.2">GND2</text>
<text x="44.3" y="35">GND</text>
<text x="44.3" y="32.4">GND</text>
<text x="16.4" y="38.8">C6_WAKEUP</text>
<text x="44.3" y="40.1">GND</text>
<text x="44.3" y="37.5">GND</text>
<text x="148.5" y="38.8">6GHz</text>
<text x="155.6" y="39.2" transform="rotate(-90 155.6 39.2)">HALOW_ANT</text>
<text x="234.8" y="40.1">3V3</text>
<text x="252.1" y="39.2" transform="rotate(-90 252.1 39.2)">SD2_D2</text>
<text x="264" y="38.5">SD2_D2</text>
<text x="16.4" y="46.4">C6_EN</text>
<text x="44.3" y="47.7">GND</text>
<text x="44.3" y="45.1">GND</text>
<text x="44.3" y="42.6">GND</text>
<text x="144.7" y="42.3">HALOW_ANT</text>
<text x="239.9" y="43.9">51k</text>
<text x="44.3" y="52.8">GND</text>
<text x="44.3" y="50.2">GND</text>
<text x="16.4" y="54">GND</text>
<text x="44.3" y="57.8">GND</text>
<text x="44.3" y="55.3">GND</text>
<text x="16.4" y="61.6">GND</text>
<text x="44.3" y="65.5">GND</text>
<text x="44.3" y="62.9">GND</text>
<text x="44.3" y="60.4">GND</text>
<text x="234.8" y="62.9">3V3</text>
<text x="252.1" y="62.1" transform="rotate(-90 252.1 62.1)">SD2_D3</text>
<text x="264" y="61.4">SD2_D3</text>
<text x="44.3" y="70.5">GND</text>
<text x="44.3" y="68">GND</text>
<text x="239.9" y="66.7">51k</text>
<text x="44.3" y="73.1">GND</text>
<text x="82" y="73.5" transform="rotate(-90 82 73.5)">3V3_RF</text>
<text x="102.3" y="73.5" transform="rotate(-90 102.3 73.5)">GND</text>
<text x="16.4" y="82">C6_IO8</text>
<text x="90" y="79.4">100nF</text>
<text x="252.1" y="83.7" transform="rotate(-90 252.1 83.7)">SD2_CLK</text>
<text x="264" y="83">SD2_CLK</text>
<text x="16.4" y="84.5">C6_IO9</text>
<text x="16.4" y="87">SD2_CMD</text>
<text x="16.4" y="89.6">SD2_CLK</text>
<text x="44.3" y="88.3">C6_U0RXD</text>
<text x="44.3" y="85.8">C6_U0TXD</text>
<text x="234.8" y="84.5">3V3</text>
<text x="239.9" y="88.3">51k</text>
<text x="16.4" y="92.1">SD2_D0</text>
<text x="16.4" y="94.7">SD2_D1</text>
<text x="44.3" y="93.4">SD2_D2</text>
<text x="44.3" y="90.9">SD2_D3</text>
<text x="21.5" y="99.7">2.4GHz</text>
<text x="234.4" y="107.8" transform="rotate(-90 234.4 107.8)">MM_GPIO1</text>
<text x="234.8" y="107.4">3V3</text>
<text x="246.3" y="105.8">MM_GPIO1</text>
<text x="252.1" y="106.6" transform="rotate(-90 252.1 106.6)">SD2_CMD</text>
<text x="264" y="105.8">SD2_CMD</text>
<text x="151" y="111.2">GND1</text>
<text x="151" y="113.7">GND2</text>
<text x="199.3" y="113.7">GND</text>
<text x="199.3" y="111.2">ANT_MOD</text>
<text x="239.9" y="111.2">51k</text>
<text x="245" y="113.7">10k</text>
<text x="257.2" y="109.1" transform="rotate(-90 257.2 109.1)">GND</text>
<text x="292.8" y="109.1" transform="rotate(-90 292.8 109.1)">ANT_MOD</text>
<text x="300.9" y="113.7">0</text>
<text x="313.1" y="109.1" transform="rotate(-90 313.1 109.1)">HALOW_ANT</text>
<text x="325" y="108.4">HALOW_ANT</text>
<text x="13.4" y="118" transform="rotate(-90 13.4 118)">3V3</text>
<text x="33.7" y="118" transform="rotate(-90 33.7 118)">C6_EN</text>
<text x="45.6" y="117.3">C6_EN</text>
<text x="151" y="116.3">GND3</text>
<text x="151" y="118.8">VDD_FEM</text>
<text x="199.3" y="116.3">GND</text>
<text x="21.5" y="122.6">10k</text>
<text x="151" y="121.3">GND5</text>
<text x="151" y="123.9">HALOW_WAKE</text>
<text x="199.3" y="123.9">MM_TRST</text>
<text x="199.3" y="121.3">MM_TCK</text>
<text x="151" y="126.4">GND7</text>
<text x="151" y="129">HALOW_RST</text>
<text x="199.3" y="129">MM_TMS</text>
<text x="199.3" y="126.4">MM_TDI</text>
<text x="234.4" y="129.4" transform="rotate(-90 234.4 129.4)">MM_GPIO2</text>
<text x="234.8" y="129">3V3</text>
<text x="246.3" y="127.4">MM_GPIO2</text>
<text x="252.1" y="128.1" transform="rotate(-90 252.1 128.1)">GND</text>
<text x="255.1" y="131.5">GND</text>
<text x="151" y="134">HALOW_BUSY</text>
<text x="151" y="136.6">MM_GPIO1</text>
<text x="199.3" y="134">GND</text>
<text x="199.3" y="136.6">MM_GPIO7</text>
<text x="239.9" y="134">10uF</text>
<text x="245" y="135.3">10k</text>
<text x="13.4" y="139.6" transform="rotate(-90 13.4 139.6)">C6_EN</text>
<text x="25.3" y="138.9">C6_EN</text>
<text x="31.2" y="139.6" transform="rotate(-90 31.2 139.6)">GND</text>
<text x="151" y="139.1">MM_GPIO2</text>
<text x="151" y="141.7">MM_GPIO3</text>
<text x="199.3" y="141.7">MM_GPIO9</text>
<text x="199.3" y="139.1">MM_GPIO8</text>
<text x="21.5" y="145.5">1uF</text>
<text x="151" y="144.2">MM_GPIO4</text>
<text x="151" y="146.7">MM_GPIO5</text>
<text x="151" y="149.3">MM_GPIO6</text>
<text x="199.3" y="149.3">MM_MISO</text>
<text x="199.3" y="146.7">HALOW_IRQ</text>
<text x="234.8" y="149.3">3V3</text>
<text x="250.1" y="149.3">GND</text>
<text x="151" y="154.4">GND</text>
<text x="151" y="151.8">3V3_RF</text>
<text x="199.3" y="154.4">MM_MOSI</text>
<text x="199.3" y="151.8">MM_SCK</text>
<text x="236.9" y="153.5" transform="rotate(-90 236.9 153.5)">MM_GPIO3</text>
<text x="239.9" y="154.4">100nF</text>
<text x="248.8" y="152.8">MM_GPIO3</text>
<text x="257.2" y="153.5" transform="rotate(-90 257.2 153.5)">GND</text>
<text x="16.4" y="160.7">3V3</text>
<text x="33.7" y="159.9" transform="rotate(-90 33.7 159.9)">C6_IO8</text>
<text x="45.6" y="159.2">C6_IO8</text>
<text x="151" y="159.4">HALOW_CS</text>
<text x="199.3" y="159.4">GND</text>
<text x="199.3" y="156.9">3V3_RF</text>
<text x="245" y="158.2">10k</text>
<text x="21.5" y="164.5">10k</text>
<text x="156.1" y="164.5">FGH100MABMD</text>
<text x="236.9" y="176.4" transform="rotate(-90 236.9 176.4)">MM_GPIO4</text>
<text x="248.8" y="175.7">MM_GPIO4</text>
<text x="255.1" y="177.2">GND</text>
<text x="16.4" y="183.6">3V3</text>
<text x="33.7" y="182.8" transform="rotate(-90 33.7 182.8)">SD2_D0</text>
<text x="45.6" y="182">SD2_D0</text>
<text x="148" y="182.8" transform="rotate(-90 148 182.8)">MM_SCK</text>
<text x="168.3" y="182.8" transform="rotate(-90 168.3 182.8)">SPI_SCK</text>
<text x="180.2" y="182">SPI_SCK</text>
<text x="245" y="181">10k</text>
<text x="21.5" y="187.4">51k</text>
<text x="156.1" y="187.4">22</text>
<text x="236.9" y="198" transform="rotate(-90 236.9 198)">MM_GPIO5</text>
<text x="248.8" y="197.3">MM_GPIO5</text>
<text x="180.2" y="203.6">SPI_MOSI</text>
<text x="245" y="202.6">10k</text>
<text x="255.1" y="198.8">GND</text>
<text x="148" y="204.3" transform="rotate(-90 148 204.3)">MM_MOSI</text>
<text x="156.1" y="209">22</text>
<text x="168.3" y="204.3" transform="rotate(-90 168.3 204.3)">SPI_MOSI</text>
<text x="236.9" y="220.9" transform="rotate(-90 236.9 220.9)">MM_GPIO6</text>
<text x="248.8" y="220.1">MM_GPIO6</text>
<text x="255.1" y="221.7">GND</text>
<text x="148" y="227.2" transform="rotate(-90 148 227.2)">MM_MISO</text>
<text x="168.3" y="227.2" transform="rotate(-90 168.3 227.2)">SPI_MISO</text>
<text x="180.2" y="226.5">SPI_MISO</text>
<text x="245" y="225.5">10k</text>
<text x="156.1" y="231.8">22</text>
<text x="236.9" y="242.4" transform="rotate(-90 236.9 242.4)">MM_GPIO7</text>
<text x="248.8" y="241.7">MM_GPIO7</text>
<text x="255.1" y="243.3">GND</text>
<text x="148" y="250.1" transform="rotate(-90 148 250.1)">3V3_RF</text>
<text x="168.3" y="250.1" transform="rotate(-90 168.3 250.1)">HALOW_CS</text>
<text x="180.2" y="249.3">HALOW_CS</text>
<text x="245" y="247.1">10k</text>
<text x="156.1" y="254.7">47k</text>
<text x="236.9" y="265.3" transform="rotate(-90 236.9 265.3)">MM_GPIO8</text>
<text x="245" y="269.9">10k</text>
<text x="248.8" y="264.6">MM_GPIO8</text>
<text x="255.1" y="266.1">GND</text>
<text x="148" y="271.7" transform="rotate(-90 148 271.7)">HALOW_RST</text>
<text x="159.9" y="270.9">HALOW_RST</text>
<text x="168.3" y="271.7" transform="rotate(-90 168.3 271.7)">GND</text>
<text x="156.1" y="276.3">10k</text>
<text x="248.8" y="287.4">MM_GPIO9</text>
<text x="236.9" y="288.2" transform="rotate(-90 236.9 288.2)">MM_GPIO9</text>
<text x="245" y="292.8">10k</text>
<text x="255.1" y="289">GND</text>
<text x="151" y="295.3">3V3_RF</text>
<text x="156.1" y="299.1">0</text>
<text x="168.3" y="294.5" transform="rotate(-90 168.3 294.5)">VDD_FEM</text>
<text x="236.9" y="309.8" transform="rotate(-90 236.9 309.8)">MM_TMS</text>
<text x="248.8" y="309">MM_TMS</text>
<text x="255.1" y="310.6">GND</text>
<text x="151" y="316.9">3V3_RF</text>
<text x="166.2" y="316.9">GND</text>
<text x="245" y="314.4">10k</text>
<text x="156.1" y="322">10uF</text>
<text x="236.9" y="332.6" transform="rotate(-90 236.9 332.6)">MM_TDI</text>
<text x="248.8" y="331.9">MM_TDI</text>
<text x="255.1" y="333.4">GND</text>
<text x="151" y="337.2">3V3_RF</text>
<text x="166.2" y="337.2">GND</text>
<text x="245" y="337.2">10k</text>
<text x="156.1" y="342.3">10uF</text>
<text x="248.8" y="353.5">MM_TRST</text>
<text x="236.9" y="354.2" transform="rotate(-90 236.9 354.2)">MM_TRST</text>
<text x="245" y="358.8">10k</text>
<text x="255.1" y="355">GND</text>
<text x="236.9" y="377.1" transform="rotate(-90 236.9 377.1)">MM_TCK</text>
<text x="248.8" y="376.3">MM_TCK</text>
<text x="255.1" y="377.9">GND</text>
<text x="245" y="381.7">10k</text>
</g>
<g font-size="1.8">
<text x="146.2" y="28.9">2</text>
<text x="149" y="29.9">GND</text>
<text x="159.1" y="29.9">GND</text>
<text x="165" y="28.9">3</text>
<text x="20.3" y="33.9">3</text>
<text x="22.4" y="30.1">GND</text>
<text x="22.4" y="32.7">GND</text>
<text x="22.4" y="35.2">3V3</text>
<text x="34.2" y="33.9">GND</text>
<text x="34.2" y="31.4">GND</text>
<text x="39.4" y="35.2">51</text>
<text x="39.4" y="32.7">52</text>
<text x="39.4" y="30.1">53</text>
<text x="155.4" y="34.4" transform="rotate(-90 155.4 34.4)">1</text>
<text x="156.4" y="31.6" transform="rotate(-90 156.4 31.6)">SIG</text>
<text x="20.3" y="36.5">4</text>
<text x="20.3" y="39">5</text>
<text x="20.3" y="41.6">6</text>
<text x="22.4" y="37.7">NC</text>
<text x="22.4" y="40.3">IO2</text>
<text x="34.2" y="41.6">GND</text>
<text x="34.2" y="39">GND</text>
<text x="34.2" y="36.5">GND</text>
<text x="39.4" y="40.3">49</text>
<text x="39.4" y="37.7">50</text>
<text x="20.3" y="44.1">7</text>
<text x="20.3" y="46.6">8</text>
<text x="22.4" y="42.8">IO3</text>
<text x="22.4" y="45.4">NC</text>
<text x="22.4" y="47.9">EN</text>
<text x="34.2" y="46.6">GND</text>
<text x="34.2" y="44.1">GND</text>
<text x="39.4" y="47.9">46</text>
<text x="39.4" y="45.4">47</text>
<text x="39.4" y="42.8">48</text>
<text x="19.3" y="51.7">10</text>
<text x="20.3" y="49.2">9</text>
<text x="22.4" y="50.4">IO4</text>
<text x="22.4" y="53">IO5</text>
<text x="34.2" y="51.7">GND</text>
<text x="34.2" y="49.2">GND</text>
<text x="39.4" y="53">44</text>
<text x="39.4" y="50.4">45</text>
<text x="19.3" y="54.3">11</text>
<text x="19.3" y="56.8">12</text>
<text x="19.3" y="59.3">13</text>
<text x="22.4" y="55.5">GND</text>
<text x="22.4" y="58.1">IO0</text>
<text x="34.2" y="59.3">GND</text>
<text x="34.2" y="56.8">GND</text>
<text x="34.2" y="54.3">GND</text>
<text x="39.4" y="58.1">42</text>
<text x="39.4" y="55.5">43</text>
<text x="19.3" y="61.9">14</text>
<text x="19.3" y="64.4">15</text>
<text x="22.4" y="60.6">IO1</text>
<text x="22.4" y="63.1">GND</text>
<text x="22.4" y="65.7">IO6</text>
<text x="34.2" y="64.4">GND</text>
<text x="34.2" y="61.9">GND</text>
<text x="39.4" y="65.7">39</text>
<text x="39.4" y="63.1">40</text>
<text x="39.4" y="60.6">41</text>
<text x="19.3" y="67">16</text>
<text x="19.3" y="69.5">17</text>
<text x="22.4" y="68.2">IO7</text>
<text x="22.4" y="70.8">IO12</text>
<text x="34.2" y="69.5">GND</text>
<text x="34.2" y="67">GND</text>
<text x="39.4" y="70.8">37</text>
<text x="39.4" y="68.2">38</text>
<text x="19.3" y="72">18</text>
<text x="19.3" y="74.6">19</text>
<text x="19.3" y="77.1">20</text>
<text x="22.4" y="73.3">IO13</text>
<text x="22.4" y="75.8">IO14</text>
<text x="34.2" y="74.6">GND</text>
<text x="34.2" y="72">GND</text>
<text x="35.6" y="77.1">NC</text>
<text x="39.4" y="75.8">35</text>
<text x="39.4" y="73.3">36</text>
<text x="19.3" y="79.7">21</text>
<text x="19.3" y="82.2">22</text>
<text x="22.4" y="78.4">IO15</text>
<text x="22.4" y="80.9">NC</text>
<text x="22.4" y="83.5">IO8</text>
<text x="35.6" y="82.2">NC</text>
<text x="35.6" y="79.7">NC</text>
<text x="39.4" y="83.5">32</text>
<text x="39.4" y="80.9">33</text>
<text x="39.4" y="78.4">34</text>
<text x="19.3" y="84.7">23</text>
<text x="19.3" y="87.3">24</text>
<text x="19.3" y="89.8">25</text>
<text x="22.4" y="86">IO9</text>
<text x="22.4" y="88.5">IO18</text>
<text x="33.4" y="89.8">RXD0</text>
<text x="33.6" y="87.3">TXD0</text>
<text x="35.6" y="84.7">NC</text>
<text x="39.4" y="88.5">30</text>
<text x="39.4" y="86">31</text>
<text x="19.3" y="92.4">26</text>
<text x="19.3" y="94.9">27</text>
<text x="22.4" y="91.1">IO19</text>
<text x="22.4" y="93.6">IO20</text>
<text x="34.3" y="94.9">IO22</text>
<text x="34.3" y="92.4">IO23</text>
<text x="39.4" y="93.6">28</text>
<text x="39.4" y="91.1">29</text>
<text x="22.4" y="96.2">IO21</text>
<text x="157" y="112.7">GND</text>
<text x="184.6" y="112.7">ANT_WIFI</text>
<text x="194.3" y="113.9">39</text>
<text x="194.3" y="111.4">40</text>
<text x="154.9" y="119">4</text>
<text x="157" y="115.2">GND</text>
<text x="157" y="117.8">GND</text>
<text x="189.1" y="117.8">GND</text>
<text x="189.1" y="115.2">GND</text>
<text x="194.3" y="119">37</text>
<text x="194.3" y="116.5">38</text>
<text x="154.9" y="124.1">6</text>
<text x="157" y="120.3">VDD_FEM</text>
<text x="157" y="122.8">GND</text>
<text x="157" y="125.4">WAKEUP_IN</text>
<text x="182.7" y="125.4">JTAG_TRST</text>
<text x="183.1" y="120.3">RESERVED</text>
<text x="183.8" y="122.8">JTAG_TCK</text>
<text x="194.3" y="124.1">35</text>
<text x="194.3" y="121.6">36</text>
<text x="154.9" y="129.2">8</text>
<text x="154.9" y="131.7">9</text>
<text x="157" y="127.9">GND</text>
<text x="157" y="130.5">RESET_N</text>
<text x="183.6" y="130.5">JTAG_TMS</text>
<text x="185" y="127.9">JTAG_TD</text>
<text x="194.3" y="131.7">32</text>
<text x="194.3" y="129.2">33</text>
<text x="194.3" y="126.6">34</text>
<text x="153.9" y="134.3">10</text>
<text x="153.9" y="136.8">11</text>
<text x="157" y="133">RESERVED</text>
<text x="157" y="135.5">GPIO0</text>
<text x="183.6" y="133">JTAG_TDO</text>
<text x="189.1" y="135.5">GND</text>
<text x="194.3" y="136.8">30</text>
<text x="194.3" y="134.3">31</text>
<text x="153.9" y="139.3">12</text>
<text x="153.9" y="141.9">13</text>
<text x="157" y="138.1">GPIO1</text>
<text x="157" y="140.6">GPIO2</text>
<text x="157" y="143.2">GPIO3</text>
<text x="187.6" y="143.2">GPIO9</text>
<text x="187.6" y="140.6">GPIO8</text>
<text x="187.6" y="138.1">GPIO7</text>
<text x="194.3" y="141.9">28</text>
<text x="194.3" y="139.3">29</text>
<text x="153.9" y="144.4">14</text>
<text x="153.9" y="147">15</text>
<text x="153.9" y="149.5">16</text>
<text x="157" y="145.7">GPIO4</text>
<text x="157" y="148.2">GPIO5</text>
<text x="181.7" y="148.2">SDIO_DATA1</text>
<text x="186.6" y="145.7">GPIO10</text>
<text x="194.3" y="149.5">25</text>
<text x="194.3" y="147">26</text>
<text x="194.3" y="144.4">27</text>
<text x="153.9" y="152">17</text>
<text x="153.9" y="154.6">18</text>
<text x="157" y="150.8">GPIO6</text>
<text x="157" y="153.3">VBAT</text>
<text x="157" y="155.9">GND</text>
<text x="181.7" y="150.8">SDIO_DATA0</text>
<text x="183.5" y="155.9">SDIO_CMD</text>
<text x="184.1" y="153.3">SDIO_CLK</text>
<text x="194.3" y="154.6">23</text>
<text x="194.3" y="152">24</text>
<text x="153.9" y="157.1">19</text>
<text x="153.9" y="159.7">20</text>
<text x="157" y="158.4">SDIO_DATA2</text>
<text x="157" y="160.9">SDIO_DATA3</text>
<text x="187.4" y="158.4">VDDIO</text>
<text x="189.1" y="160.9">GND</text>
<text x="194.3" y="159.7">21</text>
<text x="194.3" y="157.1">22</text>
</g>
<g font-size="1.6" fill="#000080">
<text x="239.9" y="17.2">R49</text>
<text x="239.9" y="38.8">R50</text>
<text x="239.9" y="61.6">R51</text>
<text x="90" y="71.8">C58</text>
<text x="239.9" y="83.2">R52</text>
<text x="239.9" y="106.1">R53</text>
<text x="239.9" y="146.7">C57</text>
<text x="21.5" y="182.3">R48</text>
<text x="156.1" y="249.6">R60</text>
</g>
</svg>
